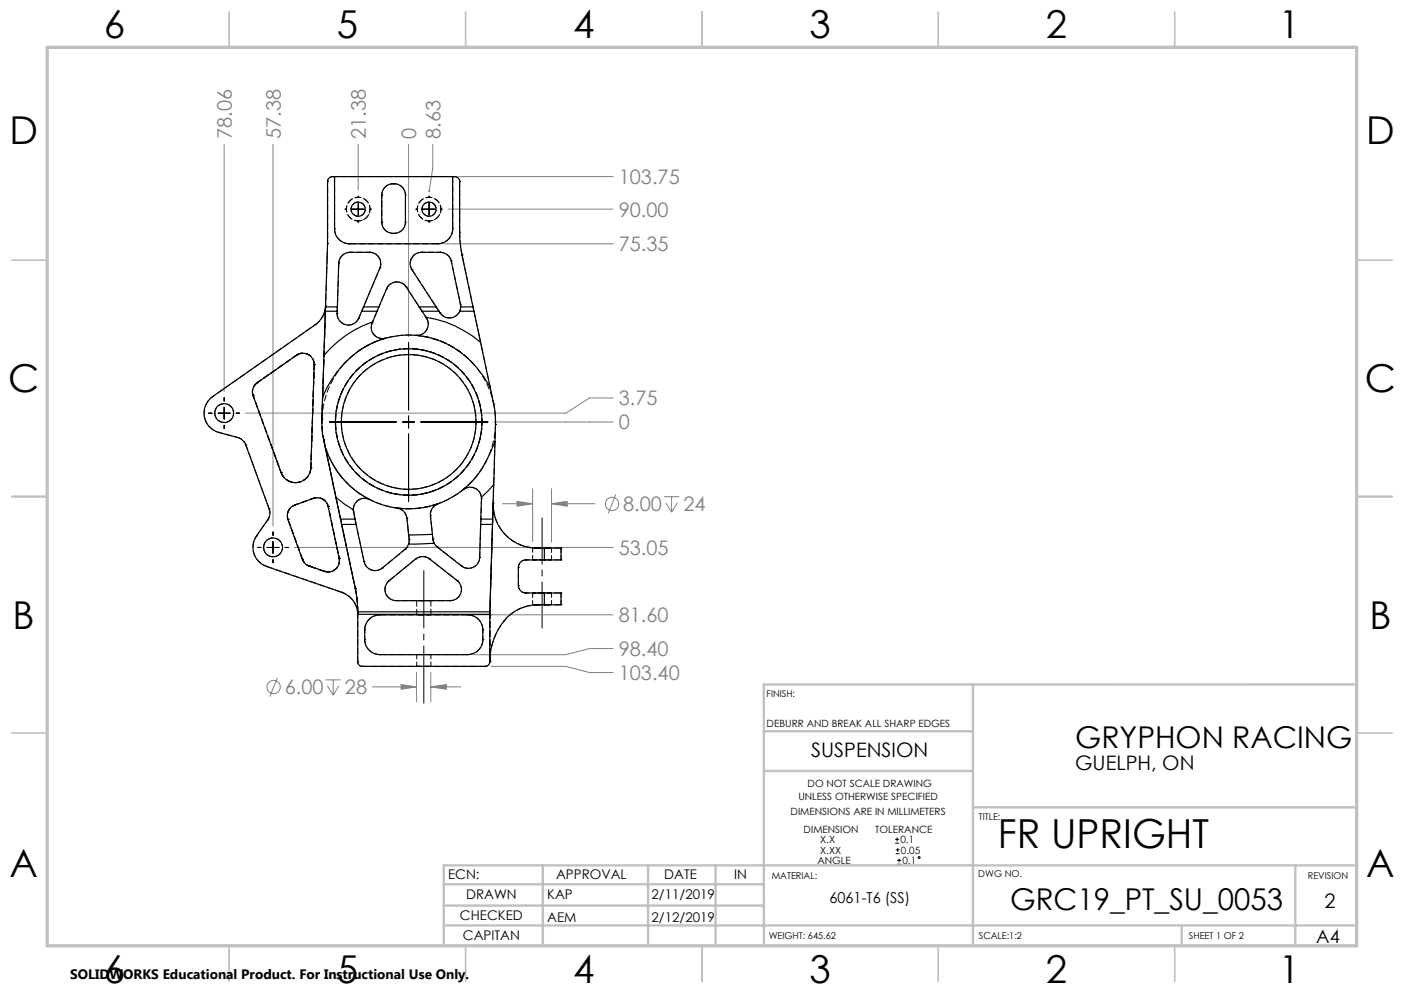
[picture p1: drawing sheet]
<svg xmlns="http://www.w3.org/2000/svg" width="297mm" height="210mm" viewBox="0 0 297 210" stroke-linecap="round" stroke-linejoin="round" font-family="sans-serif">
<g fill="none" stroke="#808080" stroke-width=".21">
<path d="M47.4 30.5v52.3M57.7 30.5v80.7M75.8 30.5v9.7M86.4 30.5v40.7M91.5 30.5v5.1l-.7 4.9v-.3M97 37.4h32.7M93.8 51.6h35.9M94.8 44.2h34.9M104.5 89.2h25.2M129.7 84.2h-5l-5 3.2h-67.7M62.3 115.8h67.4M106.3 106.5h6.4"/>
<path d="M109.4 106l3.3 .5-3.3 .6zM112.7 103.4v11.2M116.7 106.5l3.3-.5v1.1zM116.7 103.4v11.2M116.7 106.5h9.1M130.3 104.6l-1.6 4M140.5 105h3.2M140.9 106.4l1.2 1.9M142.1 105v3.3M143.3 106.4l-1.2 1.9M100.2 130h29.5M129.7 137.2h-5l-5 1.3h-19.5"/>
<path d="M58.7 143.3l-1.6 4M68.9 143.8h3.2M69.3 145.1l1.2 1.9M70.5 143.8v3.2M71.7 145.1l-1.2 1.9M78.8 145.3h9.3M84.8 144.8l3.3 .5-3.3 .5zM88.1 142.2v6.2M91.1 145.3l3.3-.5v1zM91.1 142.2v6.2M91.1 145.3h6.4M103.9 140.9h15.8l5 1.3h5"/>
<circle cx="129.5" cy="106.6" r="1.4"/>
<circle cx="57.9" cy="145.3" r="1.42"/>
</g>
<g fill="none" stroke="#000" stroke-width=".21">
<path d="M73 44.2h.2M74.5 44.2h2.5M75.8 41.5v.2M75.8 43v2.5M75.8 46.8v.2M78.3 44.2h.2M88 44.2h.2M89.5 44.2h2.5M90.8 41.5v.2M90.8 43v2.5M90.8 46.8v.2M93.3 44.2h.2"/>
<path d="M86.4 72.5v14.2M44.1 87.4h.8M46.1 87.4h2.6M47.4 84.1v.7M47.4 86.1v2.5M47.4 89.9v.7M50 87.4h.7M69.7 89.2h14.2M85.2 89.2h2.5M86.4 88v2.5M86.4 91.8v14.2M89 89.2h14.2"/>
<path d="M54.5 115.8h.7M56.5 115.8h2.5M57.7 112.5v.7M57.7 114.5v2.5M57.7 118.3v.7M60.3 115.8h.7M189.4 178.3h.8M189.4 177.5h.8M189.5 179.7h.8M189.8 177.1v.8M189.9 179.3v.9M189.5 180.5h.8"/>
<path d="M189.8 182.8h.8M189.8 182h.8M190.2 181.6v.7"/>
<circle cx="194.4" cy="181.3" r=".19"/>
</g>
<path d="M114.7 132.8v-23.3" fill="none" stroke="#000" stroke-width=".21" stroke-dasharray="15.2 1.3 1.3 1.3" stroke-dashoffset="5.5"/>
<path d="M89.7 148.7v-28" fill="none" stroke="#000" stroke-width=".21" stroke-dasharray="15.2 1.3 1.3 1.3" stroke-dashoffset="3.1"/>
<g fill="none" stroke="#c0c0c0" stroke-width=".35">
<path d="M48.5 2.5v7.5M98.5 2.5v7.5M148.5 2.5v7.5M198.5 2.5v7.5M248.5 2.5v7.5M2.5 55h7.5M287 55h7.5M2.5 105h7.5M287 105h7.5M2.5 155h7.5M287 155h7.5M48.5 200v7.5"/>
<path d="M98.5 200v7.5M148.5 200v7.5M198.5 200v7.5M248.5 200v7.5"/>
</g>
<g fill="none" stroke="#c0c0c0" stroke-width=".5">
<path d="M161.6 154.6h44.2M205.8 144.8v55.2M287 144.7l-125.4 .1v55.2M161.6 163h44.2M205.8 170.7h81.2M93.9 195.7h193.1M93.9 191.5h67.7M93.9 187h67.7M114.8 183v17M137.1 183v17M151.4 183v17M250 195.8v4.2"/>
<path d="M274 183v17M287 183h-193.1v17"/>
</g>
<path d="M10 10h277v190h-277z" fill="none" stroke="#c0c0c0" stroke-width=".7"/>
<path d="M84.8 144.8l3.3 .5-3.3 .5zM91.1 145.3l3.3-.5v1zM109.4 106l3.3 .5-3.3 .6zM116.7 106.5l3.3-.5v1.1z" fill="#808080"/>
<g fill="none" stroke="#000" stroke-width=".25">
<path d="M70.8 37.4v11a3.2 3.2 0 0 0 3.1 3.2h18.7a3.2 3.2 0 0 0 3.1-3.2v-11M81.5 39.6a2.52 2.52 0 0 1 2.7-.6 2.52 2.52 0 0 1 1.6 2.2v5.8a2.51 2.51 0 0 1-2.5 2.4 2.51 2.51 0 0 1-2.5-2.4v-5.8a2.31 2.31 0 0 1 .7-1.6zM68.5 75.2l-.3 8.8M68.8 65.8h2.5M68.8 65.8l-.3 9.4M68.9 64.9l-.1 .9M68.9 64.9l.4-13.3v-13.2a1.02 1.02 0 0 1 1-1h25.9a1.02 1.02 0 0 1 1 1l.1 12.6 .4 2.9 2.3 11M68.9 64.7a5.1 5.1 0 0 1-2.2 3.9l-21.7 15.3a4.2 4.2 0 0 0-1.8 4.2 4.2 4.2 0 0 0 3.1 3.4l4 1a2.7 2.7 0 0 1 1.7 1.6l4.9 13.6a2.35 2.35 0 0 1-.3 2.3l-2.3 3.3a4.2 4.2 0 0 0 2.1 6.5l15.9 5.5a5 5 0 0 1 3.4 4.7M68.9 64.9h2.5M71.3 65.8a2.4 2.4 0 0 0 1.6 2.8 2.4 2.4 0 0 0 3-1.3l.6-1.5M71.4 64.9l-.1 .9M71.4 64.9l.2-9.2a2.41 2.41 0 0 1 2.4-2.3h4.2a2.38 2.38 0 0 1 2.2 3.3l-3.5 8.2"/>
<path d="M76.5 65.8h3.3M76.9 64.9l-.4 .9M76.9 64.9h3.3M78.8 68.1a23.3 23.3 0 0 0-10.3 7.1M78.8 68.1a2.39 2.39 0 0 0 .2 2.6 2.39 2.39 0 0 0 2.5 .8M79.8 65.8l-1 2.3M80.2 64.9l-.4 .9M80.2 64.9l1.6-3.8a2.37 2.37 0 0 1 4.1-.4l2.8 4.2M88.7 64.9l.6 .9M88.7 64.9h3.6M89.3 65.8h3.6M89.3 65.8l.8 1.3"/>
<path d="M90.1 67.1a2.4 2.4 0 0 1 .2 2.6 2.4 2.4 0 0 1-2.3 1.2M90.1 67.1a23 23 0 0 1 11.6 5.3M92.3 64.9l.6 .9M92.3 64.9l-5.2-7.9a2.39 2.39 0 0 1 2-3.6h4a2.42 2.42 0 0 1 2.4 1.8l1.9 9.7M92.9 65.8a2.42 2.42 0 0 0 2.2 1.4 2.42 2.42 0 0 0 2.2-1.4M97.3 65.8h3M97.4 64.9l-.1 .9M97.4 64.9h2.6M100 64.9l.3 .9M100.3 65.8l1.4 6.6M101.7 72.4l2 9.5M54.1 81.2l8.6-6.1a2.38 2.38 0 0 1 3.8 2l-.7 21.8a3.3 3.3 0 0 1-2.8 3.1 3.3 3.3 0 0 1-3.6-2.1l-5.8-16.2-.2-1.2 .3-.7z"/>
<path d="M68.2 84l-.1 5.7 .2 2.3 .6 3.1M68.9 95.1l2.1 10.1M103.7 81.9a19.6 19.6 0 0 0-16.6-11 18.9 18.9 0 0 0-16.9 9.4l-1.1 1.8-.9 1.9M103.7 81.9l1 5.2 .1 1.6-.1 4.7M104.7 93.4a22.9 22.9 0 0 1-5.9 9.4 18.3 18.3 0 0 1-28.7-5.1l-1.2-2.6M104.7 93.4l-.3 9.1M61.5 107.3l.8-.5 4-1.4a2.35 2.35 0 0 1 3.1 1.7l2.4 11a2.42 2.42 0 0 1-3.1 2.8l-3.3-1.2a2.44 2.44 0 0 1-1.4-1.4l-3.1-8.4a2.31 2.31 0 0 1 .6-2.6zM71 105.2l1.8 1.4 1.9 1.2M71 105.2l1 4.6M72 109.8l.2 1.1M72 109.8h3.1M72.2 110.9l3 13.7 .3 1.5 .2 3.3"/>
<path d="M72.2 110.9h3.1M74.7 107.8l.4 2M75.1 109.8l.2 1.1M75.3 110.9l1.7 7.9a2.39 2.39 0 0 0 3.9 1.3l4.8-3.9 .7-1.1M78.2 105.6a2.38 2.38 0 0 0-3.5 2.2M84 107.4l.5 .2a2.82 2.82 0 0 1 1.7 3l.2 2.5M86.4 113.1l.2 1.3-.2 .7M91.5 113l-5.1 .1M91.5 113l.1 1.2 .2 .7M91.8 114.9l-5.4 .2M92.6 106.6a2.37 2.37 0 0 0-1.5 2.4l.4 4M98 103.6a2.39 2.39 0 0 1 3.8 1.6"/>
<path d="M101.7 110.9l-.2 7a2.38 2.38 0 0 1-1.4 2.1 2.38 2.38 0 0 1-2.5-.3l-5.1-4-.7-.8M101.7 110.9h2.5M101.7 109.8v1.1M101.7 109.8h2.5M101.8 105.2l-.1 4.6M104.2 110.9l-.6 18.5M104.2 109.8v1.1M104.3 106.4a9.5 9.5 0 0 0 10.8 9.5M104.4 102.5l-2.6 2.7M104.4 102.5l-.2 7.3M115.1 115.9h3.6v2.5h-3.6M115.1 118.4h-3.9a1.63 1.63 0 0 0-1.6 1.6v3.8a1.63 1.63 0 0 0 1.6 1.6h3.9"/>
<path d="M115.1 115.9v2.5M75.7 129.4v.5M75.7 129.9v10a.96 .96 0 0 0 1 1h25.9a.96 .96 0 0 0 1-1M75.7 129.4h27.9M75.7 129.9h27.9M78.3 130.8a3.5 3.5 0 0 1 2-.8h18.7a3.2 3.2 0 0 1 3.1 3.2 5 5 0 0 1-.7 4.1 3.4 3.4 0 0 1-2.4 1.2h-18.7a3.2 3.2 0 0 1-3.1-3.2 5 5 0 0 1 .7-4.1zM82.3 122.8l5.6-4.6a2.41 2.41 0 0 1 3 0l5.8 4.6a2.37 2.37 0 0 1 .8 2.6 2.37 2.37 0 0 1-2.2 1.6h-11.5a2.36 2.36 0 0 1-2.2-1.5 2.36 2.36 0 0 1 .7-2.7zM103.6 129.4v.5M103.6 129.9v10M115.1 125.4h3.6v2.5h-3.6M115.1 127.9a9.8 9.8 0 0 0-10.3 6.4 13.3 13.3 0 0 0-1.2 5.6M115.1 125.4v2.5"/>
<circle cx="75.8" cy="44.2" r="1.5"/>
<circle cx="90.8" cy="44.2" r="1.5"/>
<circle cx="47.4" cy="87.4" r="2.01"/>
<circle cx="86.4" cy="89.3" r="14.2"/>
<circle cx="86.5" cy="89.2" r="15.5"/>
<circle cx="57.7" cy="115.8" r="2.01"/>
</g>
<g fill="none" stroke="#000" stroke-width=".21" stroke-dasharray="1.3 .6" stroke-dashoffset=".6">
<path d="M80.4 56.7l-4.5 10.6M80.8 41.2v5.8M85.8 41.2v5.8M46.3 91.5a4.3 4.3 0 0 1-3.1-3.4 4.3 4.3 0 0 1 1.8-4.2M59.5 99.9l-5.9-16.2M100.7 89.2a14.2 14.2 0 0 0-21-12.5 14.2 14.2 0 0 0-1 24.5 14.2 14.2 0 0 0 22-10.8v-1.2M102.8 97.7a18.4 18.4 0 0 1-4.8 5.8M104.4 85.4a18.4 18.4 0 0 0-4.3-8.5M78.2 105.6a18.4 18.4 0 0 1-8.1-7.9M86.3 111.6l-.2-2.1M91.1 109l.2 2M109.7 120v3.8"/>
<path d="M113.7 115.9h-1h1M115.2 118.4h-3.9M77.2 133.2v2M83.8 127h11.5M83.8 127a2.38 2.38 0 0 1-2.2-1.6 2.38 2.38 0 0 1 .7-2.6M102.2 135.2v-2M111.3 125.4h3.9M113.7 127.9l-1 .1 1-.1"/>
</g>
<g fill="none" stroke="#000" stroke-width=".21" stroke-dasharray="1.3 .6" stroke-dashoffset=".3">
<path d="M75.8 74.3l1.8-1.2 2-.9 2-.7M54.4 80.9l8.3-5.8M68.1 88.6l.1 2.2 .3 2.2M104.8 89.8l-.3 12.1M104.8 89.8v-2.2l-.4-2.2M86.6 114.1l-.3-2.5M98 103.5a18.4 18.4 0 0 0 6.8-13.7M111.3 118.4a1.59 1.59 0 0 0-1.6 1.6M112.7 115.9v2.5M115.2 118.4v-2.5M116.7 118.4v-2.5M118.7 115.9v2.5"/>
<path d="M75.7 130v-.7M75.7 129.3v.7M75.7 129.8v10.1M88.2 138.4v2.5M109.7 123.8a1.59 1.59 0 0 0 1.6 1.6M112.7 125.4v2.6M115.2 127.9v-2.5M116.7 127.9v-2.5M118.7 125.4v2.5M91.2 140.9v-2.5"/>
</g>
<g fill="none" stroke="#000" stroke-width=".21" stroke-dasharray="1.3 .6" stroke-dashoffset=".5">
<path d="M71.7 55.7l.2-1M72.2 54.3l.6-.6 1.3-.4M74.1 53.3h4.1M78.2 53.3l1.2 .4 .7 .6M87.3 54.3l.6-.6 1.3-.4M89.2 53.3h3.9M93.1 53.3l1.3 .4 .6 .6M68.5 77l.2-6.1M78.7 68.3l3.1-7.2M88 70.9a18.4 18.4 0 0 1 9.1 3.4M90.2 67.2l-4.2-6.5M100.1 76.9a18.4 18.4 0 0 0-27.3 0"/>
<path d="M50.3 92.5l-4-1M68.1 88.6l.4-11.6M102 89.2a15.5 15.5 0 0 0-22.9-13.6 15.5 15.5 0 0 0-1.1 26.6 15.5 15.5 0 0 0 23.9-11.8l.1-1.2M54.3 113.3l2.4-3.4M56.4 119.8a4.3 4.3 0 0 1-2.1-6.5M64 118.3a2.38 2.38 0 0 0 1.5 1.4M65.5 119.7a2.38 2.38 0 0 1-1.5-1.4M66.3 105.4a2.38 2.38 0 0 1 3.1 1.7M69.4 107.1a2.38 2.38 0 0 0-3.1-1.7M112.7 118.4h4h-4M113.7 115.9h3h-3M91.2 130h-3h3"/>
<path d="M91.2 127h-3h3M91.2 138.4h-3h3M96.7 122.8a2.38 2.38 0 0 1 .8 2.6 2.38 2.38 0 0 1-2.2 1.6M113.7 127.9h3h-3M116.7 125.4h-4h4M88.2 140.9h2.9h-2.9"/>
</g>
<g fill="none" stroke="#000" stroke-width=".21" stroke-dasharray="1.3 .6">
<path d="M69.3 38.3h.1M70.3 37.3h.1M70.3 37.3h25.9M70.8 37.3h.1M83.2 38.8h.2M83.2 38.8h.1M83.4 38.8h.1M95.8 37.3h.1M96.2 37.3h.1M97.2 38.3v10.8M97.2 38.3h.1M69.2 54.7v-.4"/>
<path d="M69.3 51.5h.1M70.8 48.4h.1M71.7 55.7h.1M72.2 54.3l-.3 .4M74 51.5a3.2 3.2 0 0 1-3.2-3.1M74 51.5h.1M74.1 53.3h.1M78.2 53.3h.1M80.4 54.7l-.3-.4M80.4 56.7h.1M80.8 41.2h.1M80.8 47h.1"/>
<path d="M83.2 49.3h.2M83.2 49.3h.1M83.4 49.3h.1M85.8 47h.1M85.8 41.2h.1M87.2 57h.1M87.3 54.3l-.3 .4M89.2 53.3h.1M92.6 51.5h.1M93.1 53.3h.1M95.3 54.7l-.3-.4M95.3 54.7l.2 .5"/>
<path d="M95.5 55.2h.1M95.8 48.4a3.2 3.2 0 0 1-3.2 3.1M95.8 48.4h.1M97.2 49.1h.1M97.7 53.9h.1M97.8 54.3l-.1-.4M97.8 54.3l.1 .4M62.7 75.1h.1M66.5 77.1h.1M66.8 68.6h.1M68.9 64.7h.1M71.3 66.3h.1"/>
<path d="M75.9 67.3h.1M78.7 68.3h.1M81.6 71.5h.1M81.8 61.1a2.38 2.38 0 0 1 4.2-.4M81.8 61.1h.1M86 60.7h.1M88 70.9h.1M90.2 67.2h.1M93.1 66.1l-5.9-9.1M93.1 66.1h.1M97.4 64.4h.1M101.4 70.9l-3.5-16.2"/>
<path d="M45 83.9h.1M46.3 91.5h.1M50.3 92.5h.1M52 94.1h.1M53.6 83.7a2.38 2.38 0 0 1 .8-2.8M53.6 83.7h.1M54.4 80.9h.1M54.4 80.9a2.38 2.38 0 0 0-.8 2.8M59.5 99.9h.1M65.8 98.9a3.3 3.3 0 0 1-2.8 3.1 3.3 3.3 0 0 1-3.5-2.1M65.8 98.9h.1M68.1 88.6h.1"/>
<path d="M68.5 93a18.4 18.4 0 0 0 9.7 12.6M68.5 93h.1M104.4 85.4h.1M104.8 89.8h.1M54.3 113.3h.1M56.4 119.8h.1M56.7 109.9h.1M57 107.6h.1M60.9 109.9h.1M62.4 106.8h.1M64 118.3h.1M64 118.3l-3.1-8.4"/>
<path d="M65.5 119.7h.1M66.3 105.4h.1M69.4 107.1h.1M71.8 118.1h.1M71.8 118.1a2.38 2.38 0 0 1-3.1 2.7M74.8 108.2h.1M74.8 108.2v-.1M77 118.8l-2.2-10.6M77 118.8h.1M78.2 105.6h.1M84 107.4h.1M85.7 116.2h.1"/>
<path d="M86.1 109.5a2.38 2.38 0 0 0-2.1-2.1M86.1 109.5h.1M86.6 114.1h.1M87.9 118.2h.1M87.9 118.2a2.38 2.38 0 0 1 3 0M90.9 118.2h.1M91.1 109h.1M91.6 114h.1M92.5 115.6h.1M92.6 106.5a2.38 2.38 0 0 0-1.5 2.5M92.6 106.5h.1M97.6 119.7h.1"/>
<path d="M98 103.5h.1M101.5 117.9h.1M101.9 105.2v.3M101.9 105.2a2.38 2.38 0 0 0-3.9-1.7M101.9 105.5h.1M104.3 106.4h.1M109.7 120h.1M111.3 118.4h.1M111.9 115.7h.1M113.7 115.9h.1M118.7 115.9h.1M118.7 118.4h.1"/>
<path d="M68.7 120.8a2.38 2.38 0 0 0 3.1-2.7M68.7 120.8h.1M72.3 125.3h.1M75.2 124.5h.1M75.7 129.3h.1M75.7 139.9h.1M75.7 130h.1M75.7 129.8v-.3M75.7 129.3v.2M77.2 133.2h.1M77.2 135.2h.1M80.3 138.4h.1"/>
<path d="M80.3 130h.1M80.3 130a3.2 3.2 0 0 0-3.1 3.2M80.3 138.4a3.2 3.2 0 0 1-3.1-3.2M80.9 120.1h.1M82.3 122.8h.1M83.8 127h.1M95.3 127h.1M96.7 122.8h.1M99 138.4a3.2 3.2 0 0 0 3.2-3.2M99 138.4h.1M99 130h.1M102.2 133.2h.1"/>
<path d="M102.2 135.2h.1M102.2 133.2a3.2 3.2 0 0 0-3.2-3.2M103.6 130h.1M103.6 139.9h.1M103.6 130v-.2M103.6 129.5v.3M106.6 131.3h.1M109.7 123.8h.1M111.3 125.4h.1M113.7 127.9h.1M118.7 125.4h.1M118.7 127.9h.1"/>
<path d="M76.7 140.9h.1M76.7 140.9h25.9M102.6 140.9h.1"/>
</g>
<g fill="none" stroke="#000" stroke-width=".21" stroke-dasharray="1.3 .6" stroke-dashoffset=".1">
<path d="M97.8 53.9l-.3-1.6-.3-3.2M68.9 64.7l-.8 23.9M71.3 66.3l.4-10.6M102 73.9l-.6-3M45.4 87.3a2 2 0 0 1 2.9-1.8 2 2 0 0 1 .4 3.4 2 2 0 0 1-3.2-1.1l-.1-.5M55.8 115.7a2 2 0 0 1 2.8-1.8 2 2 0 0 1 .4 3.4 2 2 0 0 1-3.2-1.1v-.5M57 107.6l-5-13.5M84 107.4a18.4 18.4 0 0 0 8.6-.9M91.6 114l-.3-3M92.6 106.5a18.4 18.4 0 0 1-8.6 .9M101.9 105.5l-.4 12.4M75.7 129.3l-.1-2.4-.4-2.4"/>
<path d="M75.7 129.3l-.2-3.2-.3-1.6M80.9 120.1a2.38 2.38 0 0 1-3.9-1.3M88.2 127v3M91.2 130v-3"/>
</g>
<g fill="none" stroke="#000" stroke-width=".21" stroke-dasharray="1.3 .6" stroke-dashoffset="-.1">
<path d="M70.8 37.3v11.1M74 51.5h18.6M95.8 48.4v-11.1M62.7 75.1a2.38 2.38 0 0 1 2.5-.1 2.38 2.38 0 0 1 1.3 2.1M66.5 77.1a2.38 2.38 0 0 0-1.3-2.1 2.38 2.38 0 0 0-2.5 .1M72.8 76.9a18.4 18.4 0 0 0-4.7 11.7M81.6 71.5a2.38 2.38 0 0 1-2.5-.7 2.38 2.38 0 0 1-.4-2.5M90.2 67.2a2.38 2.38 0 0 1 .1 2.6 2.38 2.38 0 0 1-2.3 1.1M78.2 105.6a2.38 2.38 0 0 0-2.5 .2 2.38 2.38 0 0 0-.9 2.3M87.9 118.2l-5.6 4.6M101.5 117.9a2.38 2.38 0 0 1-1.4 2.1 2.38 2.38 0 0 1-2.5-.3M68.7 120.8l-3.2-1.1"/>
<path d="M99 130h-18.7M99 138.4h-18.7"/>
</g>
<g fill="none" stroke="#000" stroke-width=".21" stroke-dasharray="1.3 .6" stroke-dashoffset=".4">
<path d="M75.8 46.7a2.5 2.5 0 0 0 2.2-3.6 2.5 2.5 0 0 0-4.2-.4 2.5 2.5 0 0 0 1.5 4h.5M78.3 44.2a2.5 2.5 0 0 0-3.6-2.2 2.5 2.5 0 0 0-.4 4.2 2.5 2.5 0 0 0 3.9-1.5l.1-.5M87.2 57a2.38 2.38 0 0 1-.2-2.3M90.8 46.7a2.5 2.5 0 0 0 2.2-3.6 2.5 2.5 0 0 0-4.2-.4 2.5 2.5 0 0 0 1.5 4h.5M93.3 44.2a2.5 2.5 0 0 0-3.6-2.2 2.5 2.5 0 0 0-.4 4.2 2.5 2.5 0 0 0 3.9-1.5l.1-.5M100.1 76.9a18.4 18.4 0 0 0-12.1-6M102 73.9l2.4 11.5M52 94.1a2.5 2.5 0 0 0-1.7-1.6M56.7 109.9a2.5 2.5 0 0 0 .3-2.3M62.4 106.8l3.9-1.4M78.2 105.6a18.4 18.4 0 0 0 5.8 1.8M86.6 114.1a2.38 2.38 0 0 1-.9 2.1"/>
<path d="M92.6 106.5a18.4 18.4 0 0 0 5.4-3M72.3 125.3a5 5 0 0 1 3.4 4.7M80.9 120.1l4.8-3.9M103.6 139.9v-9.9M103.6 130v9.9M113.7 127.9a9 9 0 0 0-7.1 3.4"/>
</g>
<g fill="none" stroke="#000" stroke-width=".21" stroke-dasharray="1.3 .6" stroke-dashoffset=".2">
<path d="M69.2 54.3l.1-2.8M66.5 77.1l-.7 21.8M68.7 70.9l.5-16.2M68.9 64.7a5 5 0 0 1-2.1 3.9M75.9 67.3a2.38 2.38 0 0 1-2.7 1.4 2.38 2.38 0 0 1-1.9-2.4M81.6 71.5a18.4 18.4 0 0 0-8.8 5.4M97.4 64.4a2.38 2.38 0 0 1-1.4 2.6 2.38 2.38 0 0 1-2.9-.9M71.1 105.1l-2.6-12.1M97.6 119.7l-5.1-4.1M104.3 106.4l-.7 23.6M75.2 124.5l-4.1-19.4M103.6 130l.7-23.6"/>
<path d="M103.6 129.5l.9-27.6"/>
</g>
<g fill="none" stroke="#000" stroke-width=".21" stroke-dasharray="1.3 .6" stroke-dashoffset=".7">
<path d="M83.4 38.8a2.38 2.38 0 0 1 2.4 2.4M69.3 51.5v-13.2M74.3 44.2a1.5 1.5 0 0 0 2.1 1.4 1.5 1.5 0 0 0 .3-2.5 1.5 1.5 0 0 0-2.4 .7v.4M80.8 41.2a2.38 2.38 0 0 1 2.4-2.4M83.2 49.3a2.38 2.38 0 0 1-2.4-2.3M85.8 47a2.38 2.38 0 0 1-2.4 2.3M89.3 44.2a1.5 1.5 0 0 0 2.1 1.4 1.5 1.5 0 0 0 .3-2.5 1.5 1.5 0 0 0-2.4 .7v.4M95.5 55.2l1.9 9.2M45 83.9l21.8-15.3M68.5 93l6.7 31.5M60.9 109.9a2.38 2.38 0 0 1 1.5-3.1M62.4 106.8a2.38 2.38 0 0 0-1.5 3.1"/>
<path d="M69.4 107.1l2.4 11M104.3 106.4a9.2 9.2 0 0 0 7.6 9.3M96.7 122.8l-5.8-4.6M106.6 131.3a13.8 13.8 0 0 0-3 8.6"/>
</g>
<path d="M69.3 38.3a1 1 0 0 1 1-1M96.2 37.3a1 1 0 0 1 1 1M113.7 115.9h1.5M75.7 139.9a1 1 0 0 0 1 1M115.2 127.9h-1.5M102.6 140.9a1 1 0 0 0 1-1" fill="none" stroke="#000" stroke-width=".21" stroke-dasharray="1.3 .6" stroke-dashoffset=".8"/>
<path d="M115.2 115.9h3.5M118.7 118.4h-3.5M72.3 125.3l-15.9-5.5M115.2 125.4h3.5M118.7 127.9h-3.5" fill="none" stroke="#000" stroke-width=".21" stroke-dasharray="1.3 .6" stroke-dashoffset="-.2"/>
<path d="M80.4 54.7a2.38 2.38 0 0 1 0 2M92.5 115.6a2.38 2.38 0 0 1-.9-1.6" fill="none" stroke="#000" stroke-width=".21" stroke-dasharray="1.3 .6" stroke-dashoffset="1"/>
<path d="M111.9 115.7l1.8 .2" fill="none" stroke="#000" stroke-width=".21" stroke-dasharray="1.3 .6" stroke-dashoffset=".9"/>
<text font-size="8.5" x="211.1" y="179.3">FR UPRIGHT</text>
<g font-size="8.1">
<text x="22" y="8">6</text>
<text x="71.2" y="8">5</text>
<text x="121.2" y="8">4</text>
<text x="171.3" y="8">3</text>
<text x="221.3" y="8">2</text>
<text x="270.5" y="8">1</text>
<text x="2" y="30.5">D</text>
<text x="289" y="30.5">D</text>
<text x="1.7" y="83">C</text>
<text x="288.7" y="83">C</text>
<text x="2.7" y="133">B</text>
<text x="289.7" y="133">B</text>
<text x="2" y="185.5">A</text>
<text x="289" y="185.5">A</text>
<text x="22" y="208">6</text>
<text x="71.2" y="208">5</text>
<text x="121.2" y="208">4</text>
<text x="171.3" y="208">3</text>
<text x="221.3" y="208">2</text>
<text x="270.5" y="208">1</text>
</g>
<g font-size="6.3">
<text x="227.4" y="158.2">GRYPHON RACING</text>
<text x="213.7" y="192.5">GRC19_PT_SU_0053</text>
</g>
<g font-size="4.2" fill="#808080">
<text x="49" y="29.3" transform="rotate(-90 49 29.3)">78.06</text>
<text x="59.4" y="29.3" transform="rotate(-90 59.4 29.3)">57.38</text>
<text x="77.4" y="29.3" transform="rotate(-90 77.4 29.3)">21.38</text>
<text x="88.1" y="29.3" transform="rotate(-90 88.1 29.3)">0</text>
<text x="93.2" y="29.3" transform="rotate(-90 93.2 29.3)">8.63</text>
<text x="130.9" y="38.9">103.75</text>
<text x="130.9" y="45.8">90.00</text>
<text x="130.9" y="53.1">75.35</text>
<text x="130.9" y="85.7">3.75</text>
<text x="130.9" y="90.8">0</text>
<text x="131.8" y="108.1">8.00</text>
<text x="144.6" y="108.1">24</text>
<text x="130.9" y="117.3">53.05</text>
<text x="130.9" y="131.6">81.60</text>
<text x="130.9" y="138.7">98.40</text>
<text x="130.9" y="143.8">103.40</text>
<text x="60.2" y="146.8">6.00</text>
<text x="73" y="146.8">28</text>
</g>
<g font-size="4.2">
<text x="171.6" y="160.2">SUSPENSION</text>
<text x="227.4" y="162.8">GUELPH, ON</text>
<text x="280.2" y="192.1">2</text>
</g>
<text font-size="3.9" x="278.4" y="199.3">A4</text>
<text font-size="3.2" x="175.5" y="190.9">6061-T6 (SS)</text>
<text font-size="2.9" x="14.9" y="207.1">SOLIDWORKS Educational Product. For Instructional Use Only.</text>
<g font-size="2.8">
<text x="94.8" y="185.9">ECN:</text>
<text x="117.6" y="185.9">APPROVAL</text>
<text x="140.5" y="185.9">DATE</text>
<text x="155.3" y="185.9">IN</text>
<text x="98.6" y="190.2">DRAWN</text>
<text x="115.8" y="190.2">KAP</text>
<text x="137.8" y="190.2">2/11/2019</text>
<text x="97.3" y="194.5">CHECKED</text>
<text x="115.8" y="195">AEM</text>
<text x="137.8" y="195">2/12/2019</text>
<text x="97.9" y="198.9">CAPITAN</text>
</g>
<g font-size="2.1">
<text x="162.2" y="153.7">DEBURR AND BREAK ALL SHARP EDGES</text>
<text x="170.8" y="166.4">DO NOT SCALE DRAWING</text>
<text x="167.2" y="172.4">DIMENSIONS ARE IN MILLIMETERS</text>
<text x="168.9" y="169.2">UNLESS OTHERWISE SPECIFIED</text>
<text x="170" y="176.1">DIMENSION</text>
<text x="173.5" y="178.3">X.X</text>
<text x="185.2" y="176.1">TOLERANCE</text>
<text x="190.5" y="178.3">0.1</text>
<text x="172.9" y="182.7">ANGLE</text>
<text x="173.5" y="180.5">X.XX</text>
<text x="190.6" y="180.5">0.05</text>
<text x="190.9" y="182.7">0.1</text>
</g>
<g font-size="2">
<text x="162.2" y="147.5">FINISH:</text>
<text x="207.1" y="173.3">TITLE:</text>
<text x="163.3" y="185.9">MATERIAL:</text>
<text x="207" y="185.5">DWG NO.</text>
<text x="276.7" y="185.9">REVISION</text>
<text x="162.6" y="198.5">WEIGHT: 645.62</text>
<text x="207.1" y="198.6">SCALE:1:2</text>
<text x="251.5" y="198.6">SHEET 1 OF 2</text>
</g>
</svg>
